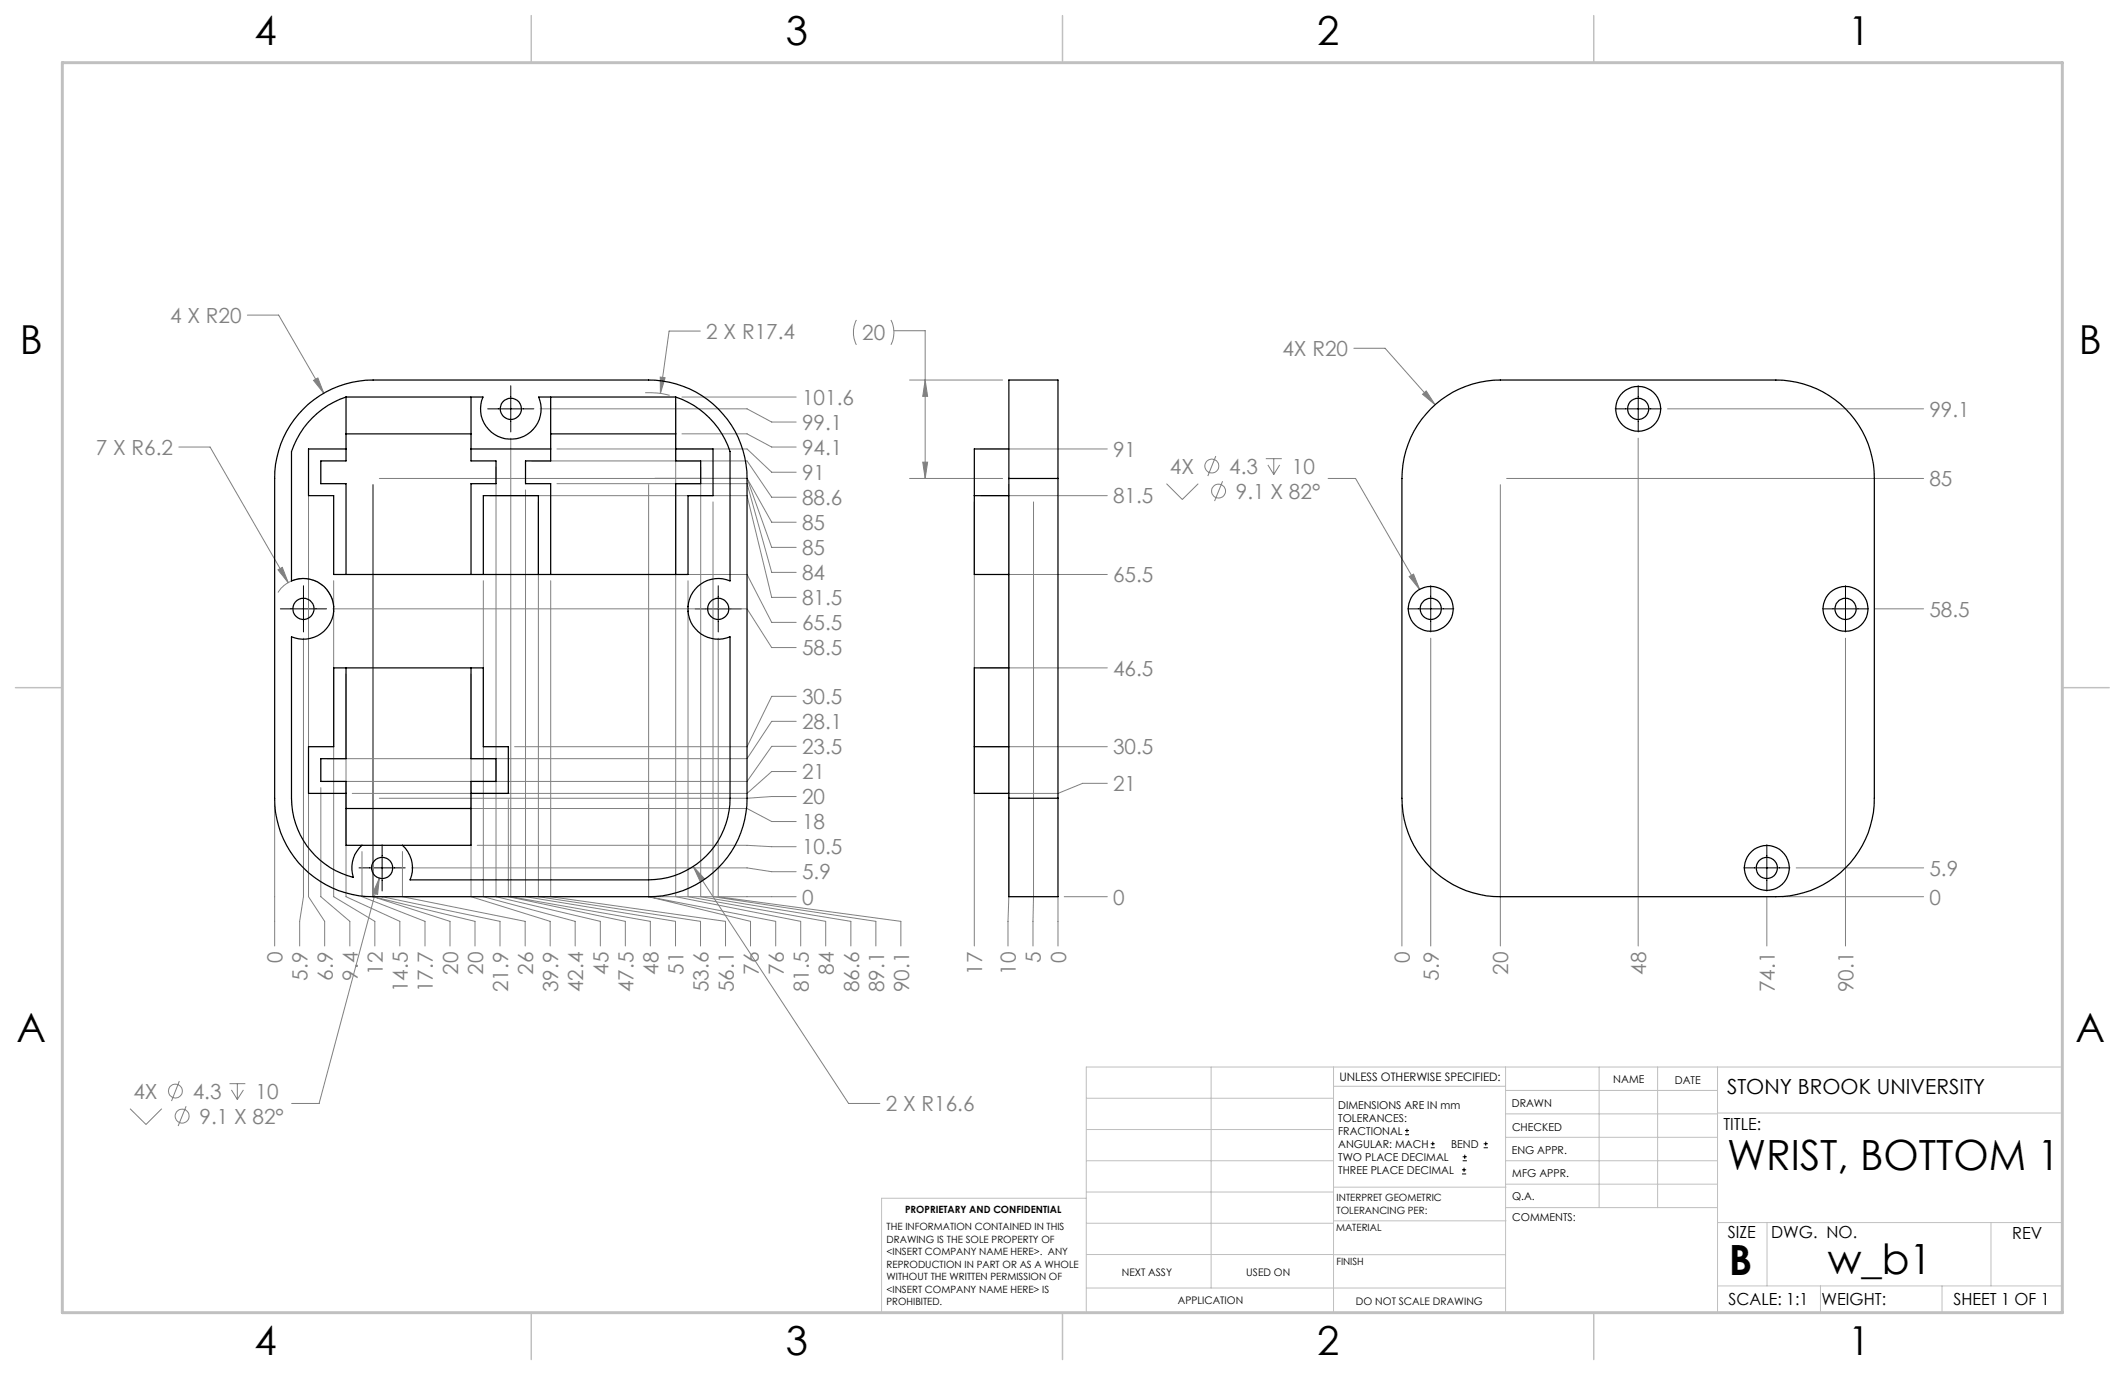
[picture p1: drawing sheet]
<svg xmlns="http://www.w3.org/2000/svg" width="432mm" height="279mm" viewBox="0 0 432 279" stroke-linecap="round" stroke-linejoin="round" font-family="sans-serif">
<g fill="none" stroke="#808080" stroke-width=".2">
<path d="M50.3 64h6.3l9.2 15.9M63.7 77.3l.9-.5 1.2 3.1zM131.1 79.8a16.2 16.2 0 0 1 5 .5M134.2 76.6l.9 .2-.9 3.1zM142.3 67.3h-6.3l-1.8 12.6M174 65a5.6 5.6 0 0 0 0 5.1M181 65a5.6 5.6 0 0 1 0 5.1M181.6 67.2h6.4v30M184.8 77.2h18.9M188 77.2l.5 3.3h-1zM275.1 70.8h6.3l10.2 11.4M36.3 90.8h6.4l15.9 27.6"/>
<path d="M62.7 92.5v89.7l3.3 5v5M75.8 98.5v83.7M77.1 97.2h74.7l5 14h5M100.8 94.9v87.3l21.2 5v5M103.8 89v93.2l28.4 5v5M106.8 99.6v82.6l30.5 5v5M108.1 93.7h43.7l5 7.3h5M109.7 83.1h42.1l5 2.7h5M113.2 98.3h38.6l5 18h5M113.2 91.2h38.6l5 4.8h5M131.8 98.5v83.7M133.1 97.2h18.7l5 8.9h5"/>
<path d="M137.3 82v100.2l25.4 5v5M138.6 88.2h13.2l5 2.6h5M138.6 80.7h23.2M142.4 94.9v87.3l30.5 5v5M184.8 97.2h18.9M187.5 93.9h1l-.5 3.3zM199.2 91.2h25.8M205 98.5v83.7l-.2 10M237 98.3l3.2 3.2 3.3-3.2M247.1 92.7l-1.7 4M248.4 97.8l-1.6 4M257.2 93.2h3.3"/>
<path d="M257.6 94.5l1.2 1.9M258.8 93.2v3.2M260 94.5l-1.2 1.9M269.9 97.2h5.5l13.1 22.6M289.1 80.1l.7-.7 1.8 2.8zM304.9 98.5v93.7M306.1 97.2h84.8M332.9 89v103.2M338.8 83.1h52.1M56.5 115.8l.9-.5 1.2 3.1zM67.8 118v64.2l8.4 5v5M98.2 118v64.2l18.7 5v5"/>
<path d="M99.5 100.7h52.3l5 20.7h5M109.4 102v80.2l32.9 5v5M111.9 118v64.2l35.5 5v5M113.2 116.7h38.6l5 9.8h5M139.8 118v64.2l28 5v5M144.9 102v80.2l33.1 5v5M198 102v90.2M199.2 116.7h25.8M199.2 100.7h25.8M210 102l-.1 90.2M286.3 117.2l.9-.5 1.3 3.1zM56.5 120.4a6.2 6.2 0 0 1 6.5-2.7 6.2 6.2 0 0 1 4.8 5.3"/>
<path d="M61.7 129.7v52.5l-.8 5v5M67.6 123.7h84.2l5 7.9h5M70.3 137v45.2l10.9 5v5M95.7 137v45.2l16.1 5v5M145.9 129.7v52.5l37.2 5v5M199.2 135.7h25.8M290.7 129.7v62.5M375 129.7v62.5M381 123.7h9.9M161.8 156.8h-5l-5 4.4h-80.2M161.8 151.7h-5l-5 7.1h-85.3M161.8 146.6h-5l-5 7.6h-85.3"/>
<path d="M161.8 141.5h-5l-5 10.2h-47.2M199.2 151.7h25.8M225 159.2h-5l-5 2h-15.8M55.8 163.5v28.7M65.2 160.1v22.1l5.9 5v5M71.6 164.3h80.2l5 2.6h5M73.6 173v9.2l12.8 5v5M77.1 178.4l-12.3 45.8h-5.5M77.1 178.4l-.4 3.4-1-.3zM81.8 173v9.2l24.9 5v5M83.6 176.4h68.2l5 .7h5M97 171.8h54.8l5 .2h5"/>
<path d="M103.3 162.5v19.7l23.8 5v5M140.9 176.1l2.2 2.4-.8 .6zM140.9 176.1l31.5 48.1h6.4M161.8 161.9h-5l-5 .3h-74.7M284.9 163.5v28.7M365 176.4h25.9M75.8 182.2l15.6 5v5M75.8 182.2l20.7 5v5M77.6 182.3v-.1l24 5v5M131.8 182.2l20.7 5v5M131.8 182.2l25.8 5v5M133.1 182.2h28.7"/>
<path d="M215 182.2v10M216.3 182.2h8.7M359 182.3v9.9M362.1 182.2h28.8M36.4 219.7l-1.5 4M26.4 225.3l3.3 3.2 3.2-3.2M37.8 224.8l-1.6 4M46.6 220.2h3.2M47 221.5l1.2 1.9M48.2 220.2v3.2M49.5 221.5l-1.3 1.9"/>
<circle cx="246.2" cy="94.7" r="1.41"/>
<circle cx="247.6" cy="99.8" r="1.42"/>
<circle cx="35.6" cy="221.7" r="1.4"/>
<circle cx="37" cy="226.8" r="1.42"/>
</g>
<g fill="none" stroke="#000" stroke-width=".2">
<path d="M103.8 78.4v9.4M332.9 78.4v9.4M99.1 83.1h9.4M328.2 83.1h9.4M61.7 119v9.4M145.9 119v9.4M290.7 119v9.4M375 119v9.4M57 123.7h9.4M141.3 123.7h9.3M286 123.7h9.4M370.3 123.7h9.4"/>
<path d="M73 176.4h9.3M77.6 171.7v9.3M354.3 176.4h9.4M359 171.7v9.3M285.5 230.6h.8M285.5 229.7h.8M285.9 229.3v.9M290.7 233.2h.8M290.7 232.4h.8M291.1 232v.8M297.1 238.5h.8M297.1 237.7h.8"/>
<path d="M297.2 235.9h.9M297.2 235.1h.9M297.5 237.3v.8M297.6 234.6v.9M301.5 233.2h.8M301.5 232.4h.8M301.9 232v.8"/>
</g>
<g fill="none" stroke="#c0c0c0" stroke-width=".2">
<path d="M246.1 216.8v44.9M271 216.8v49.9M305.9 216.8v49.9M324.9 216.8v28.6M336.8 216.8v28.6M349 216.8v49.9M220.7 235.9h50.3M220.7 229.5h50.3M220.7 223.2h50.3M271 220.7h34.9M305.9 231.1h43.1M305.9 226.3h43.1"/>
<path d="M305.9 221.6h43.1M305.9 235.9h43.1M349 226.2h70.1M220.7 243.5h-41.6v23.2h240v-49.9h-198.4v49.9M220.7 248.6h50.3M220.7 242.2h50.3M220.7 254.9h50.3M271 255h34.9M271 248.1h35M271 241.2h35M305.9 240.6h43.1M306 245.4h43"/>
<path d="M349 248.4h70.1M359.1 248.4v12.9M404.6 248.4v12.9M220.7 261.7h85.2M349 261.3h70.1M369.9 261.3v5.4M394.6 261.3v5.4"/>
</g>
<path d="M107.9 3.2v9.5M215.9 3.2v9.5M323.8 3.2v9.5M3.1 139.7h9.6M419.1 139.7h9.5M107.9 266.7v9.6M215.9 266.7v9.6M323.8 266.7v9.6" fill="none" stroke="#c0c0c0" stroke-width=".3"/>
<path d="M12.7 12.7h406.4v254h-406.4z" fill="none" stroke="#c0c0c0" stroke-width=".6"/>
<path d="M56.5 115.8l2.1 2.6-1.2-3.1zM63.7 77.3l2.1 2.6-1.2-3.1zM77.1 178.4l-1.4 3.1 1 .3zM140.9 176.1l1.4 3 .8-.6zM134.2 76.6v3.3l.9-3.1zM187.5 93.9h1l-.5 3.3zM188 77.2l.5 3.3h-1zM289.1 80.1l2.5 2.1-1.8-2.8zM286.3 117.2l2.2 2.6-1.3-3.1z" fill="#808080"/>
<g fill="none" stroke="#000" stroke-width=".25">
<path d="M61.7 83.1a19.9 19.9 0 0 1 14.1-5.9h56a20 20 0 0 1 20 20v65a20 20 0 0 1-20 20h-56a20 20 0 0 1-20-20v-65a19.7 19.7 0 0 1 5.9-14.1zM70.3 80.7h27.8a6.1 6.1 0 0 0 5.7 8.5 6.1 6.1 0 0 0 5.7-8.5h27.8M70.3 80.7a17.5 17.5 0 0 0-11.1 11.1v26.2a6.2 6.2 0 0 1 8.6 5.7 6.2 6.2 0 0 1-8.6 5.7v32.8a16.6 16.6 0 0 0 12.6 16.1 6.2 6.2 0 0 1 1.8-6.5M70.3 91.2h-7.6v9.5h5.1v16h72v-16h5.1v-9.5h-7.6M70.3 80.7v13h-5.1v4.6h5.1v18.4M70.3 88.2h25.4M95.7 80.7v13h5.1v4.6h-5.1v18.4M95.7 91.2h16.2M111.9 80.7v13h-5.1v4.6h5.1v18.4M111.9 88.2h25.4M137.3 80.7a17.4 17.4 0 0 1 11 11.1v26.2a6.2 6.2 0 0 0-8.5 5.7 6.2 6.2 0 0 0 8.5 5.7v32.8a16.6 16.6 0 0 1-16.5 16.6h-48.5a6.2 6.2 0 0 0-1.5-7M137.3 80.7v13h5.1v4.6h-5.1v18.4"/>
<path d="M205 97.2v-20h10v20M205 91.2h-7v25.5h7M205 97.2v65M205 97.2h10M215 97.2v65M290.7 83.1a20 20 0 0 1 14.2-5.9h56a20 20 0 0 1 20 20v65a20 20 0 0 1-20 20h-56a20 20 0 0 1-20-20v-65a20.1 20.1 0 0 1 5.8-14.1zM98.2 116.7v-16h11.2v16M198 100.7h7M70.3 135.7v18.5h-5.1v4.6h5.1v13h25.4v-13h5.1v-4.6h-5.1v-18.5M205 135.7h-7v25.5h7M198 151.7h7M70.3 161.2h-7.6v-9.5h5.1v-16h30.4v16h5.1v9.5h-7.6"/>
<path d="M70.3 164.3h25.4M205 162.2v20h10v-20M205 162.2h10"/>
<circle cx="103.8" cy="83.1" r="2.15"/>
<circle cx="332.9" cy="83.1" r="2.15"/>
<circle cx="332.9" cy="83.1" r="4.6"/>
<circle cx="61.6" cy="123.7" r="2.15"/>
<circle cx="145.9" cy="123.7" r="2.15"/>
<circle cx="290.7" cy="123.7" r="4.6"/>
<circle cx="290.7" cy="123.7" r="2.15"/>
<circle cx="375" cy="123.7" r="4.6"/>
<circle cx="375" cy="123.7" r="2.15"/>
<circle cx="77.7" cy="176.4" r="2.16"/>
<circle cx="359" cy="176.4" r="2.16"/>
<circle cx="359" cy="176.4" r="4.6"/>
</g>
<g font-size="8.5">
<text x="350.9" y="237.7">WRIST, BOTTOM 1</text>
<text x="351.3" y="259">B</text>
<text x="371.4" y="258.9">w_b1</text>
</g>
<g font-size="8.1">
<text x="51.7" y="9.1">4</text>
<text x="159.7" y="9.1">3</text>
<text x="267.6" y="9.1">2</text>
<text x="375.6" y="9.1">1</text>
<text x="4" y="72">B</text>
<text x="422.4" y="72">B</text>
<text x="3.3" y="211.7">A</text>
<text x="421.7" y="211.7">A</text>
<text x="51.7" y="275.2">4</text>
<text x="159.7" y="275.2">3</text>
<text x="267.6" y="275.2">2</text>
<text x="375.6" y="275.2">1</text>
</g>
<g font-size="4.2" fill="#808080">
<text x="34.6" y="65.6">4 X R20</text>
<text x="143.5" y="68.9">2 X R17.4</text>
<text x="175.2" y="69.1">20</text>
<text x="260.6" y="72.3">4X R20</text>
<text x="163" y="82.2">101.6</text>
<text x="163" y="87.3">99.1</text>
<text x="392.1" y="84.7">99.1</text>
<text x="19.5" y="92.4">7 X R6.2</text>
<text x="163" y="92.4">94.1</text>
<text x="226.2" y="92.8">91</text>
<text x="163" y="97.5">91</text>
<text x="237.7" y="96.2">4X</text>
<text x="249.8" y="96.2">4.3</text>
<text x="251.1" y="101.3">9.1 X 82°</text>
<text x="262.5" y="96.2">10</text>
<text x="392.1" y="98.8">85</text>
<text x="163" y="107.7">85</text>
<text x="163" y="102.6">88.6</text>
<text x="226.2" y="102.3">81.5</text>
<text x="163" y="112.8">85</text>
<text x="163" y="117.9">84</text>
<text x="226.2" y="118.3">65.5</text>
<text x="163" y="123">81.5</text>
<text x="392.1" y="125.3">58.5</text>
<text x="163" y="128.1">65.5</text>
<text x="163" y="133.2">58.5</text>
<text x="226.2" y="137.3">46.5</text>
<text x="163" y="143.1">30.5</text>
<text x="163" y="148.2">28.1</text>
<text x="163" y="153.3">23.5</text>
<text x="226.2" y="153.3">30.5</text>
<text x="163" y="158.3">21</text>
<text x="226.2" y="160.8">21</text>
<text x="163" y="163.4">20</text>
<text x="163" y="173.6">10.5</text>
<text x="163" y="168.5">18</text>
<text x="163" y="178.7">5.9</text>
<text x="392.1" y="177.9">5.9</text>
<text x="163" y="183.8">0</text>
<text x="226.2" y="183.8">0</text>
<text x="392.1" y="183.8">0</text>
<text x="57.4" y="195.7" transform="rotate(-90 57.4 195.7)">0</text>
<text x="211.5" y="195.7" transform="rotate(-90 211.5 195.7)">5</text>
<text x="216.6" y="195.7" transform="rotate(-90 216.6 195.7)">0</text>
<text x="286.5" y="195.7" transform="rotate(-90 286.5 195.7)">0</text>
<text x="62.5" y="199.2" transform="rotate(-90 62.5 199.2)">5.9</text>
<text x="67.6" y="199.2" transform="rotate(-90 67.6 199.2)">6.9</text>
<text x="72.7" y="199.2" transform="rotate(-90 72.7 199.2)">9.4</text>
<text x="77.8" y="198.1" transform="rotate(-90 77.8 198.1)">12</text>
<text x="82.9" y="201.6" transform="rotate(-90 82.9 201.6)">14.5</text>
<text x="88" y="201.6" transform="rotate(-90 88 201.6)">17.7</text>
<text x="93.1" y="198.1" transform="rotate(-90 93.1 198.1)">20</text>
<text x="98.2" y="198.1" transform="rotate(-90 98.2 198.1)">20</text>
<text x="103.3" y="201.6" transform="rotate(-90 103.3 201.6)">21.9</text>
<text x="108.3" y="198.1" transform="rotate(-90 108.3 198.1)">26</text>
<text x="113.4" y="201.6" transform="rotate(-90 113.4 201.6)">39.9</text>
<text x="118.5" y="201.6" transform="rotate(-90 118.5 201.6)">42.4</text>
<text x="123.6" y="198.1" transform="rotate(-90 123.6 198.1)">45</text>
<text x="128.7" y="201.6" transform="rotate(-90 128.7 201.6)">47.5</text>
<text x="133.8" y="198.1" transform="rotate(-90 133.8 198.1)">48</text>
<text x="138.9" y="198.1" transform="rotate(-90 138.9 198.1)">51</text>
<text x="144" y="201.6" transform="rotate(-90 144 201.6)">53.6</text>
<text x="149.1" y="201.6" transform="rotate(-90 149.1 201.6)">56.1</text>
<text x="154.2" y="198.1" transform="rotate(-90 154.2 198.1)">76</text>
<text x="159.3" y="198.1" transform="rotate(-90 159.3 198.1)">76</text>
<text x="164.4" y="201.6" transform="rotate(-90 164.4 201.6)">81.5</text>
<text x="169.5" y="198.1" transform="rotate(-90 169.5 198.1)">84</text>
<text x="174.5" y="201.6" transform="rotate(-90 174.5 201.6)">86.6</text>
<text x="179.6" y="201.6" transform="rotate(-90 179.6 201.6)">89.1</text>
<text x="184.7" y="201.6" transform="rotate(-90 184.7 201.6)">90.1</text>
<text x="199.6" y="198.1" transform="rotate(-90 199.6 198.1)">17</text>
<text x="206.4" y="198.1" transform="rotate(-90 206.4 198.1)">10</text>
<text x="292.3" y="199.2" transform="rotate(-90 292.3 199.2)">5.9</text>
<text x="306.5" y="198.1" transform="rotate(-90 306.5 198.1)">20</text>
<text x="334.5" y="198.1" transform="rotate(-90 334.5 198.1)">48</text>
<text x="360.6" y="201.6" transform="rotate(-90 360.6 201.6)">74.1</text>
<text x="376.6" y="201.6" transform="rotate(-90 376.6 201.6)">90.1</text>
<text x="27.1" y="223.2">4X</text>
<text x="39.2" y="223.2">4.3</text>
<text x="51.9" y="223.2">10</text>
<text x="180" y="225.8">2 X R16.6</text>
<text x="40.5" y="228.3">9.1 X 82°</text>
</g>
<text font-size="4.2" x="350.9" y="222.4">STONY BROOK UNIVERSITY</text>
<g font-size="3.4">
<text x="350.2" y="229.5">TITLE:</text>
<text x="351.1" y="251.6">SIZE</text>
<text x="359.9" y="251.6">DWG. NO.</text>
<text x="408.9" y="251.7">REV</text>
<text x="351.2" y="265.2">SCALE: 1:1</text>
<text x="370.1" y="265.3">WEIGHT:</text>
<text x="396.9" y="265.2">SHEET 1 OF 1</text>
</g>
<text font-size="2.4" x="272.2" y="219.7">UNLESS OTHERWISE SPECIFIED:</text>
<g font-size="2.2">
<text x="327.8" y="220.1">NAME</text>
<text x="340.3" y="220.2">DATE</text>
<text x="271.9" y="225.3">DIMENSIONS ARE IN mm</text>
<text x="271.9" y="227.9">TOLERANCES:</text>
<text x="307.2" y="224.9">DRAWN</text>
<text x="271.9" y="230.6">FRACTIONAL</text>
<text x="271.9" y="233.2">ANGULAR: MACH</text>
<text x="294.9" y="233.2">BEND</text>
<text x="307.3" y="229.8">CHECKED</text>
<text x="271.9" y="235.9">TWO PLACE DECIMAL</text>
<text x="271.9" y="238.5">THREE PLACE DECIMAL</text>
<text x="307.2" y="234.5">ENG APPR.</text>
<text x="307.3" y="239.2">MFG APPR.</text>
<text x="307.3" y="243.9">Q.A.</text>
<text x="307.3" y="248.1">COMMENTS:</text>
</g>
<g font-size="2.1">
<text x="227.9" y="259.2">NEXT ASSY</text>
<text x="253.3" y="259.2">USED ON</text>
<text x="239.3" y="265">APPLICATION</text>
<text x="275.5" y="265.1">DO NOT SCALE DRAWING</text>
</g>
<g font-size="2">
<text x="271.6" y="244.1">INTERPRET GEOMETRIC</text>
<text x="180.2" y="250">THE INFORMATION CONTAINED IN THIS</text>
<text x="183.9" y="246.4">PROPRIETARY AND CONFIDENTIAL</text>
<text x="271.5" y="250.2">MATERIAL</text>
<text x="271.6" y="246.6">TOLERANCING PER:</text>
<text x="180.2" y="252.5">DRAWING IS THE SOLE PROPERTY OF</text>
<text x="180.2" y="255.1">&lt;INSERT COMPANY NAME HERE&gt;. ANY</text>
<text x="180.2" y="257.6">REPRODUCTION IN PART OR AS A WHOLE</text>
<text x="271.5" y="257">FINISH</text>
<text x="180.2" y="260.1">WITHOUT THE WRITTEN PERMISSION OF</text>
<text x="180.2" y="262.6">&lt;INSERT COMPANY NAME HERE&gt; IS</text>
<text x="180.2" y="265.2">PROHIBITED.</text>
</g>
</svg>
